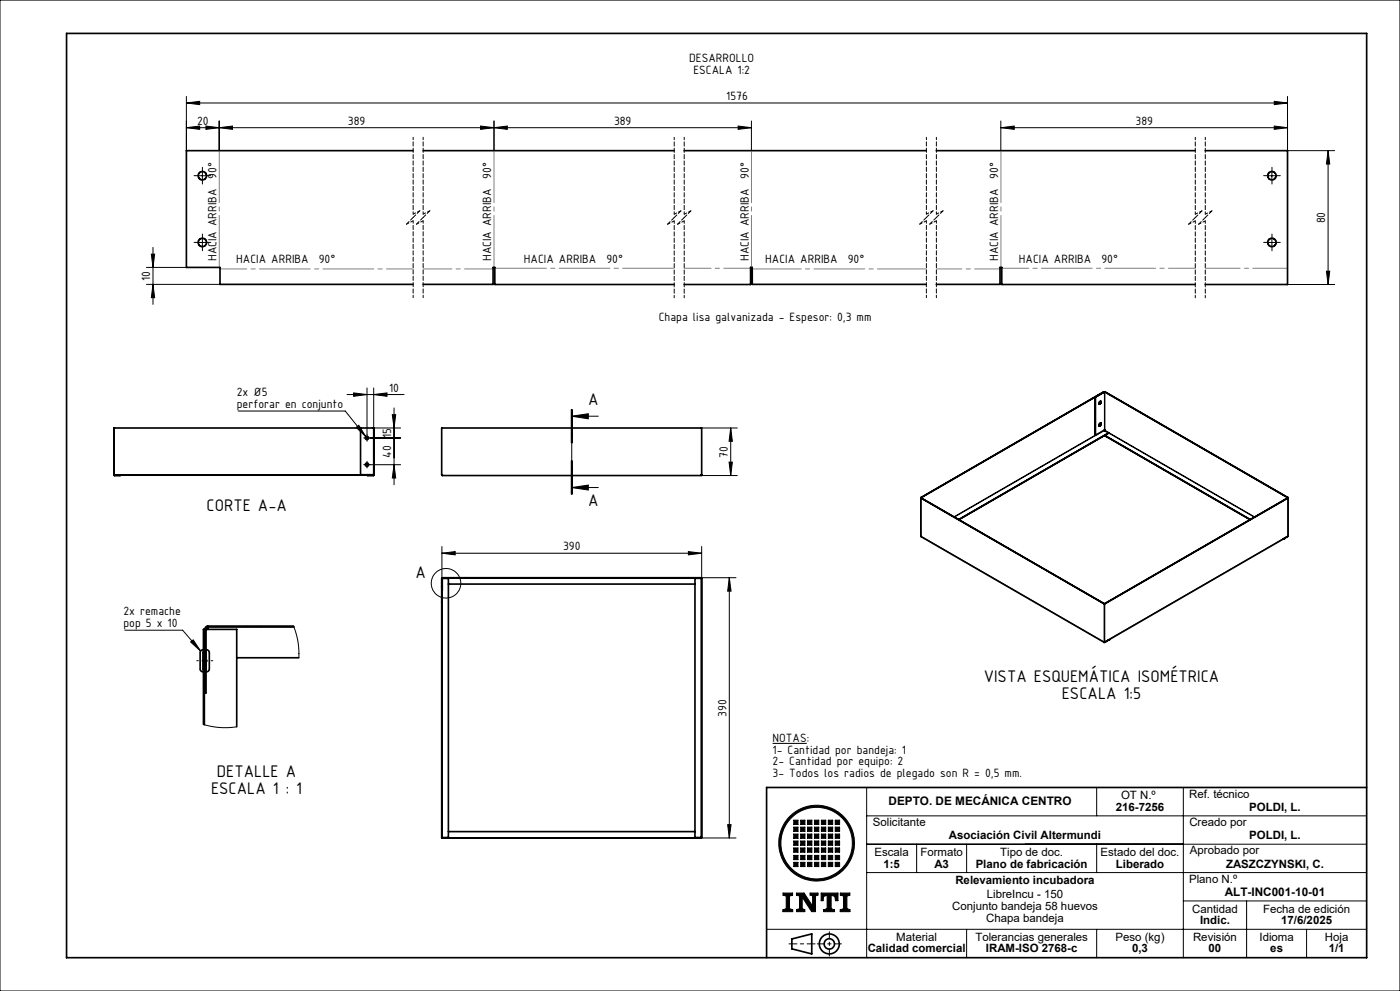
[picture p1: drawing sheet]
<svg xmlns="http://www.w3.org/2000/svg" width="420mm" height="297mm" viewBox="0 0 420 297" stroke-linecap="round" stroke-linejoin="round" font-family="sans-serif">
<g fill="none" stroke="#000" stroke-width=".3">
<path d="M0 0h420v297h-420zM55.9 38.3l4-.5v1zM55.9 38.3h169.5M55.9 30.9l4-.5v1zM55.9 28.9v16.3M55.9 30.9h330.4M61.8 37.8l4 .5-4 .5zM65.8 38.3l3.9-.5v1zM65.8 36.3v8.9M144.2 37.8l4 .5-4 .5zM148.2 38.3l4-.5v1zM148.2 36.3v8.9"/>
<path d="M221.4 37.8l4 .5-4 .5zM225.4 36.3v8.9M300.2 38.3l4.1-.5v1zM300.2 36.3v8.9M300.2 38.3h86.1M382.3 30.4l4 .5-4 .5zM382.3 37.8l4 .5-4 .5zM386.3 28.9v16.3h14.1M59.4 52.7h2.5M60.7 51.4v2.5M380.3 52.7h2.5M381.6 51.4v2.5"/>
<path d="M398.4 45.2v40.1M398.4 45.2l.5 4h-1zM45.4 76.2h1l-.5 3.9zM45.9 74.2v17M59.4 72.7h2.5M60.7 71.4v2.5M380.3 72.7h2.5M381.6 71.4v2.5M43.9 80.1h12M43.9 85.2h22.1M45.9 85.2l.5 4h-1zM386.3 85.3h14.1"/>
<path d="M397.9 81.3h1l-.5 4zM104.1 118.2h17.1M106.1 117.8l4 .4-4 .6zM110.1 116.3v14M112.1 118.2l4-.4v1zM112.1 116.3v12h8.1M71.5 123.2h32.1l6.1 7.7M106.9 128.1l.7-.6 2.1 3.4zM109.6 139.3h1M109.6 131.3h1M110.1 130.8v1M110.1 138.8v1"/>
<path d="M111.1 139.3h9.1M111.1 131.3h9.1M117.7 124.3h1l-.5 4zM118.2 122.3v23M118.2 139.3l.5 4h-1zM171.4 122.7v10M171.4 138.1v10M171.5 124.7h8M171.5 124.7l5-.7v1.5zM171.5 122.7v10M171.5 138.1v10M171.7 138.1v10z"/>
<path d="M171.7 122.7v10M210.5 128.3h10.7M218.7 138.5h1l-.5 4zM219.2 128.3v14.2M219.2 128.3l.5 4h-1zM171.5 146.1h8M171.5 146.1l5-.7v1.5zM210.4 142.5h10.8M132.6 165.8l4-.5v1zM132.6 163.8v9.6M132.6 165.8h77.9M206.5 165.3l4 .5-4 .5z"/>
<path d="M210.4 173.1h10.4M210.5 163.8v9.5M218.8 173.1v78M218.8 173.1l.5 4.1h-1zM60.5 198h1.8M60.7 197.7l.7 .7M61 197.6v.9M61 195.5h.8M61.4 197.7l-.7 .7M61.5 197.7l.7 .7M61.8 197.6v.9M62.2 197.7l-.7 .7"/>
<path d="M61 200.6h.8M260 236v51M329 236v8.5M359.2 236h-4.2v51M210.4 251.1h10.4M218.3 247.2h1l-.5 3.9zM238.1 245.8h1.3v1.3h-1.3zM238.1 247.9h1.3v1.3h-1.3zM238.1 250h1.3v1.2h-1.3zM238.1 252.1h1.3v1.2h-1.3zM238.1 254.1h1.3v1.3h-1.3zM238.1 256.4h1.3v1.2h-1.3z"/>
<path d="M238.1 258.4h1.3v1.3h-1.3zM240.2 245.8h1.3v1.3h-1.3zM240.2 247.9h1.3v1.3h-1.3zM240.2 250h1.3v1.2h-1.3zM240.2 252.1h1.3v1.2h-1.3zM240.2 254.1h1.3v1.3h-1.3zM240.2 256.4h1.3v1.2h-1.3zM240.2 258.4h1.3v1.3h-1.3zM242.3 245.8h1.3v1.3h-1.3zM242.3 247.9h1.3v1.3h-1.3zM242.3 250h1.3v1.2h-1.3zM242.3 252.1h1.3v1.2h-1.3z"/>
<path d="M242.3 254.1h1.3v1.3h-1.3zM242.3 256.4h1.3v1.2h-1.3zM242.3 258.4h1.3v1.3h-1.3zM244.3 245.8h1.3v1.3h-1.3zM244.3 247.9h1.3v1.3h-1.3zM244.3 250h1.3v1.2h-1.3zM244.3 252.1h1.3v1.2h-1.3zM244.3 254.1h1.3v1.3h-1.3zM244.3 256.4h1.3v1.2h-1.3zM244.3 258.4h1.3v1.3h-1.3zM246.4 245.8h1.3v1.3h-1.3zM246.4 247.9h1.3v1.3h-1.3z"/>
<path d="M246.4 250h1.3v1.2h-1.3zM246.4 252.1h1.3v1.2h-1.3zM246.4 254.1h1.3v1.3h-1.3zM246.4 256.4h1.3v1.2h-1.3zM246.4 258.4h1.3v1.3h-1.3zM248.5 245.8h1.3v1.3h-1.3zM248.5 247.9h1.3v1.3h-1.3zM248.5 250h1.3v1.2h-1.3zM248.5 252.1h1.3v1.2h-1.3zM248.5 254.1h1.3v1.3h-1.3zM248.5 256.4h1.3v1.2h-1.3zM248.5 258.4h1.3v1.3h-1.3z"/>
<path d="M250.6 245.8h1.3v1.3h-1.3zM250.6 247.9h1.3v1.3h-1.3zM250.6 250h1.3v1.2h-1.3zM250.6 252.1h1.3v1.2h-1.3zM250.6 254.1h1.3v1.3h-1.3zM250.6 256.4h1.3v1.2h-1.3zM250.6 258.4h1.3v1.3h-1.3zM260 253h150M260 244.5h150M275 253v8.5M290 253v8.5M329 253v8.5"/>
<path d="M230 278.5h180M234.9 267.6h2.9v.7l-.9 .2v3.8l.9 .3v.6h-2.9v-.5l1-.4v-3.8l-1-.2zM238.9 267.6h2.3l2.6 3.9v-3l-.8-.3v-.6h2.4v.6l-.7 .3v4.7h-1.2l-2.8-4.3v3.4l.7 .3v.6h-2.4v-.6l.9-.3v-3.8l-1-.2zM246.3 267.6h5.1v2.3h-.8l-.2-1.3-1.1-.3v4l1.1 .4v.5h-3.3v-.5l1-.4v-4l-1 .3-.2 1.3h-.6zM252.1 267.6h2.9v.7l-.9 .2v3.8l.9 .3v.6h-2.9v-.5l.9-.4v-3.8l-.9-.2zM260 261.5h150M290 278.5v8.5M329 278.5v8.5M355 270h55M374 270v17M392 278.5v8.5"/>
<circle cx="133.8" cy="174.8" r="4.4"/>
<circle cx="245" cy="252.7" r="10.7"/>
<circle cx="245" cy="252.7" r="11.4"/>
</g>
<g fill="none" stroke="#000" stroke-width=".5">
<path d="M20 10h390v277h-390zM60.3 195l.7-.3v6.6l-.6-.1-.4-.6v-5.1zM61.8 194.7l.7 .3 .3 .5v5.1l-.4 .6-.3 .1h-.3zM410 236h-180v51M237.6 281.4l5.9-1.5v6l-5.9-1.5z"/>
<circle cx="248.8" cy="282.9" r="2.98"/>
<circle cx="248.8" cy="282.9" r="1.55"/>
</g>
<path d="M236.7 282.9h7.8" fill="none" stroke="#000" stroke-width=".3" stroke-dasharray="6.1 1 1 1" stroke-dashoffset="3.7"/>
<path d="M248.8 279.2v7.3M245.2 282.9h7.2" fill="none" stroke="#000" stroke-width=".3" stroke-dasharray="6.1 1 1 1" stroke-dashoffset="4"/>
<g fill="#000">
<path d="M234.9 267.6v.7l1 .2v3.8l-1 .4v.5h2.9v-.6l-.9-.3v-3.8l.9-.2v-.7zM246.3 267.6v2.3h.6l.2-1.3 1-.3v4l-1 .4v.5h3.3v-.5l-1.1-.4v-4l1.1 .3 .2 1.3h.8v-2.3zM252.1 267.6v.7l.9 .2v3.8l-.9 .4v.5h2.9v-.6l-.9-.3v-3.8l.9-.2v-.7zM238.1 258.4v1.3h1.3v-1.3zM240.2 258.4v1.3h1.3v-1.3zM242.3 258.4v1.3h1.3v-1.3zM244.3 258.4v1.3h1.3v-1.3zM246.4 258.4v1.3h1.3v-1.3zM248.5 258.4v1.3h1.3v-1.3zM250.6 258.4v1.3h1.3v-1.3zM250.6 256.4v1.2h1.3v-1.2zM250.6 254.1v1.3h1.3v-1.3zM248.5 254.1v1.3h1.3v-1.3zM248.5 256.4v1.2h1.3v-1.2zM246.4 256.4v1.2h1.3v-1.2zM246.4 254.1v1.3h1.3v-1.3zM244.3 254.1v1.3h1.3v-1.3zM244.3 256.4v1.2h1.3v-1.2zM242.3 256.4v1.2h1.3v-1.2zM242.3 254.1v1.3h1.3v-1.3zM240.2 254.1v1.3h1.3v-1.3zM240.2 256.4v1.2h1.3v-1.2zM238.1 256.4v1.2h1.3v-1.2zM238.1 254.1v1.3h1.3v-1.3zM238.1 252.1v1.2h1.3v-1.2zM240.2 252.1v1.2h1.3v-1.2zM242.3 252.1v1.2h1.3v-1.2zM244.3 252.1v1.2h1.3v-1.2zM246.4 252.1v1.2h1.3v-1.2zM248.5 252.1v1.2h1.3v-1.2zM250.6 252.1v1.2h1.3v-1.2zM250.6 250v1.2h1.3v-1.2zM248.5 250v1.2h1.3v-1.2zM246.4 250v1.2h1.3v-1.2zM244.3 250v1.2h1.3v-1.2zM242.3 250v1.2h1.3v-1.2zM240.2 250v1.2h1.3v-1.2zM238.1 250v1.2h1.3v-1.2zM238.1 247.9v1.3h1.3v-1.3zM240.2 247.9v1.3h1.3v-1.3zM242.3 247.9v1.3h1.3v-1.3zM244.3 247.9v1.3h1.3v-1.3zM246.4 247.9v1.3h1.3v-1.3zM248.5 247.9v1.3h1.3v-1.3zM250.6 247.9v1.3h1.3v-1.3zM250.6 245.8v1.3h1.3v-1.3zM248.5 245.8v1.3h1.3v-1.3zM246.4 245.8v1.3h1.3v-1.3zM244.3 245.8v1.3h1.3v-1.3zM242.3 245.8v1.3h1.3v-1.3zM240.2 245.8v1.3h1.3v-1.3zM238.1 245.8v1.3h1.3v-1.3zM234.2 252.7a10.8 10.8 0 0 1 21.5 0 10.8 10.8 0 0 1-21.5 0zM233.6 252.7a11.4 11.4 0 0 0 22.8 0 11.4 11.4 0 0 0-22.8 0z" fill-rule="evenodd"/>
<path d="M238.9 267.6h2.3l2.6 3.9v-3l-.8-.3v-.6h2.4v.6l-.7 .3v4.7h-1.2l-2.8-4.3v3.4l.7 .3v.6h-2.4v-.6l.9-.3v-3.8l-1-.2z" fill-rule="evenodd"/>
</g>
<g fill="none" stroke="#000" stroke-width=".3" stroke-dasharray="15.2 1.3 1.3 1.3">
<path d="M59.5 52.6h-1.3M60.7 51.4v-1.3M60.7 53.9v1.2M62 52.6h1.2M380.3 52.6h-1.2M381.6 51.4v-1.3M381.6 53.9v1.2M382.8 52.6h1.3M59.5 72.6h-1.3M60.7 71.4v-1.3M60.7 73.9v1.2M62 72.6h1.2"/>
<path d="M380.3 72.6h-1.2M381.6 71.4v-1.3M381.6 73.9v1.2M382.8 72.6h1.3M109.6 139.2h-.5M109.6 131.2h-.5M110.1 138.7v-.5M110.1 139.7v.5M110.1 130.7v-.5M110.1 131.7v.5M110.6 139.2h.5M110.6 131.2h.5"/>
</g>
<path d="M171.5 122.7v25.4" fill="none" stroke="#000" stroke-width=".3" stroke-dasharray="6.3 1.3 1.3 1.3" stroke-dashoffset=".7"/>
<g fill="none" stroke="#000" stroke-width=".3" stroke-dasharray="1.3 .6" stroke-dashoffset=".5">
<path d="M123.9 41.1v23.1M126.9 41.1v23.1M202.3 41.1v23.1M205.3 41.1v23.1M277.9 41.1v23.1M280.9 41.1v23.1M358.6 41.1v23.1M361.6 41.1v23.1M121.9 67.2l2-1M123.9 64.2l2-1M123.9 66.2v23M124.9 67.2l2-1"/>
<path d="M126.9 64.2l2-1M126.9 66.2v23M200.3 67.2l2-1M202.3 64.2l2-1M202.3 66.2v23.1M203.3 67.2l2-1M205.3 64.2l2-1M205.3 66.2v23.1M275.9 67.2l2-1M277.9 64.2l2-1M277.9 66.2v23M278.9 67.2l2-1"/>
<path d="M280.9 64.2l2-1M280.9 66.2v23M356.6 67.2l2-1M358.6 64.2l2-1M358.6 66.2v23.1M359.6 67.2l2-1M361.6 64.2l2-1M361.6 66.2v23.1"/>
</g>
<g fill="none" stroke="#000" stroke-width=".3" stroke-dasharray="1.3 .6" stroke-dashoffset=".2">
<path d="M123.9 65.2l-2 2M125.9 63.2l-2 2M126.9 65.2l-2 2M128.9 63.2l-2 2M202.3 65.2l-2 2M204.3 63.2l-2 2M205.3 65.2l-2 2M207.3 63.2l-2 2M277.9 65.2l-2 2M279.9 63.2l-2 2M280.9 65.2l-2 2M282.9 63.2l-2 2"/>
<path d="M358.6 65.2l-2 2M360.6 63.2l-2 2M361.6 65.2l-2 2M363.6 63.2l-2 2"/>
</g>
<path d="M300.3 45.1v35M65.8 80.1v-35M148.2 80.1v-35M225.4 80.1v-35" fill="none" stroke="#808080" stroke-width=".3" stroke-dasharray="15.2 1.3 1.3 1.3" stroke-dashoffset="-.4"/>
<path d="M123.9 80.6h-57.9M225.2 80.4h-19.9M358.6 80.4h-58.1" fill="none" stroke="#808080" stroke-width=".3" stroke-dasharray="15.2 1.3 1.3 1.3" stroke-dashoffset="7.2"/>
<path d="M202.3 80.4h-53.8" fill="none" stroke="#808080" stroke-width=".3" stroke-dasharray="15.2 1.3 1.3 1.3" stroke-dashoffset="-.2"/>
<path d="M147.9 80.6h-21" fill="none" stroke="#808080" stroke-width=".3" stroke-dasharray="15.2 1.3 1.3 1.3" stroke-dashoffset="6.6"/>
<path d="M277.9 80.6h-52.2" fill="none" stroke="#808080" stroke-width=".3" stroke-dasharray="15.2 1.3 1.3 1.3" stroke-dashoffset=".6"/>
<path d="M300 80.6h-19.1" fill="none" stroke="#808080" stroke-width=".3" stroke-dasharray="15.2 1.3 1.3 1.3" stroke-dashoffset="7.6"/>
<path d="M386.3 80.4h-24.7" fill="none" stroke="#808080" stroke-width=".3" stroke-dasharray="15.2 1.3 1.3 1.3" stroke-dashoffset="4.8"/>
<path d="M61 195.5h.8v5.1h-.8z" fill="none" stroke="#000" stroke-width=".4"/>
<g fill="#000">
<path d="M106.9 128.1l.7-.6 2.1 3.4z"/>
<path d="M55.9 38.3l4-.5v1zM61.8 37.8l4 .5-4 .5zM65.8 38.3l3.9-.5v1zM144.2 37.8l4 .5-4 .5z"/>
<path d="M148.2 38.3l4-.5v1zM221.4 37.8l4 .5-4 .5z"/>
<path d="M382.3 30.4l4 .5-4 .5zM55.9 30.9l4-.5v1zM382.3 37.8l4 .5-4 .5zM300.2 38.3l4.1-.5v1zM112.1 118.2l4-.4v1zM106.1 117.8l4 .4-4 .6z"/>
<path d="M171.5 124.7l5-.7v1.5zM171.5 146.1l5-.7v1.5z"/>
<path d="M219.2 128.3l.5 4h-1zM218.7 138.5h1l-.5 4zM218.8 173.1l.5 4.1h-1zM218.3 247.2h1l-.5 3.9zM398.4 45.2l.5 4h-1zM397.9 81.3h1l-.5 4zM45.4 76.2h1l-.5 3.9zM45.9 85.2l.5 4h-1zM117.7 124.3h1l-.5 4zM118 131a.33 .33 0 0 0 0 .5 .33 .33 0 0 0 .5-.1 .33 .33 0 0 0-.3-.5v.4v-.4zM117.9 131.1l.1 .4 .2 .1v-.3v.3a.33 .33 0 0 0 .3-.5 .33 .33 0 0 0-.6 0zM118.2 139.3l.5 4h-1z"/>
<path d="M132.6 165.8l4-.5v1zM206.5 165.3l4 .5-4 .5z"/>
</g>
<path d="M61 195.5h.8v5.1h-.8z" fill-rule="evenodd" fill="#fff"/>
<g fill="none" stroke="#000" stroke-width=".3">
<path d="M331.3 117.4v11.5M331.5 117.5v11.4M331.5 117.4v.1M34.2 131.8v.1M112.2 130.2l-.1 .1M112.2 134.7l-.1 .1M328.6 130.4l-42.4 24.5M331.3 129l-45 26M331.5 129l44.9 25.9M332.6 129.8l43.7 25.2M34.2 140.8v.1M276.3 149.1v11.6"/>
<path d="M276.3 149.2v.1M386.4 149.1v11.6l-55 31.7v-11.5M132.7 174.7h-.1M134.2 173.1l-.1 .1M276.3 160.7l55 31.8M386.3 160.8h.1M37.5 188.9h17.3l5.4 6.2M57.2 192.4l.8-.6 2.2 3.3zM61.3 191.2l-.3 .3M61.8 190.7l-.3 .3M64.9 187.6l-.3 .3M73.8 187.6l-.2 .3"/>
<path d="M78.4 187.6l-.4 .3M87.3 187.6l-.3 .3M88.1 187.6l1.3 4.7 .2 4.8M331.3 180.9l-.1 11.5M331.3 192.4v.1M331.4 180.9h.1M61 217.1l2.5 .6 2.5 .3 2.5 .1 2.5-.3M61.3 213.6l-.3 .3M61.3 204.6l-.3 .4M61.8 204.1l-.3 .4M231.8 222.8h10.2"/>
</g>
<path d="M59 198h4.8" fill="none" stroke="#000" stroke-width=".3" stroke-dasharray="15.2 1.3 1.3 1.3" stroke-dashoffset="14.7"/>
<path d="M57.2 192.4l.8-.6 2.2 3.3z" fill="#000"/>
<g fill="none" stroke="#000" stroke-width=".5">
<path d="M123.9 45.2h-68v34.9h10.1v5.1h57.9M126.9 45.2h75.3M205.2 45.2h72.7M280.9 45.2h77.7M361.6 45.2h24.7v40.1h-24.7M126.9 85.2h21v-5.1h.5v5.2h53.8M277.9 85.2h-52.2v-5.1h-.5v5.2h-20M280.9 85.2h19.1v-5.1h.5v5.2h58.1M328.6 119h.1M328.6 119v11.5M331.2 117.4l-54.9 31.8M331.2 117.4l-54.9 31.9"/>
<path d="M331.2 117.4v.1M331.5 117.5l54.9 31.7-55 31.7M331.5 117.5l-2.9 1.5M331.5 117.4l54.9 31.8-55 31.7M331.5 117.4l-2.9 1.6M34.2 128.3h.1M34.2 128.3v14M34.2 128.3h77.9M108.2 128.3v14h3.8M112.1 128.3l.1 14-.2 .2-1.7-.1M112.1 128.3l-.1 14.1M329.8 126.9l.3-.1a.45 .45 0 0 1 .1 .6 .45 .45 0 0 1-.6 .2z"/>
<path d="M329.8 120.4l.3-.1a.45 .45 0 0 1 .1 .6 .45 .45 0 0 1-.6 .1zM330.2 120.3a.63 .63 0 0 1-.5 .8M330.2 126.8a.63 .63 0 0 1-.5 .8M330.2 126.8l.1 .2zM330.2 120.3l.1 .2zM330.3 127l-.1 .3-.5 .3M330.3 120.5l-.6 .6M330.3 120.5l-.1 .3-.5 .3M330.3 127l-.1 .3-.5 .4M331.3 128.9l1.3 .8M331.4 130.5l43.6 25.2M331.4 130.5l43.7 25.2"/>
<path d="M331.4 129.1v-.2l-2.8 1.6M332.6 129.7l-45 26M332.6 129.7v.1M332.6 129.8l-44.9 25.9M34.2 142.3l.1 .2 1.8-.1M34.2 142.3l.1 .1M34.3 142.4h77.7M34.3 142.4h.1M112 142.3v.1M112 142.4h.1M112 142.3h.1M132.5 142.3v-14h78v14"/>
<path d="M132.5 142.3h.2M132.5 142.3l.2 .1M132.6 142.3l.1 .1M132.7 142.3v.2h77.7v-.2M210.4 142.3v.1M210.5 142.3h-.1M210.5 142.3l-.1 .1M276.3 149.2v11.6l55 31.7M276.3 149.3l55.1 31.6M386.4 149.2v11.4M132.5 174.7v1M132.5 175.7h.2"/>
<path d="M132.5 174.7h.2M132.6 173.4h.1M132.6 173.4l-.1 1.3M132.6 173.3v77.7M132.7 174.7v1M132.7 173.3v1.4M132.7 175.7l-.1 1.5M132.7 173.4h1.8v77.6h-1.8M132.8 173.2l-.1 .1M132.8 173.1l-.2 .2M132.8 173.2v.1M132.8 173.1h77.6"/>
<path d="M132.8 173.3v.1M134.5 175h74M139.5 173.1v.1M210.4 173.1v78h-77.8l-.1-75.4M210.4 173.2v.1M210.4 173.3h.1M210.4 173.3h-1.9v77.7h1.9M210.4 173.3v77.7M385 161.5h.1M386.3 160.8l-1.3 .7M386.3 160.8l-54.9 31.7M386.4 160.7l-.1 .1"/>
<path d="M386.4 160.6v.1M61 195.5v5.1M61 195.5h.3M61.3 195.5v5.1M61.3 188.6h.2M61.3 188.6v6.9M61.3 188.6h-.3v6.9M61.5 195.5v5.1M61.5 195.5h.3M61.8 195.5v5.1M61.8 188.6h9.2v29.2M62.3 187.9l-.5 .6v7"/>
<path d="M62.3 187.9v.7M62.3 187.9h25.9M71 197.1h18.6M88.1 187.6h-25.8a.78 .78 0 0 0-.8 .9v7M132.5 180.4h.1M331.2 180.9h.2M331.3 192.4h.1M331.3 192.5h.1M331.4 192.4h.1M332.6 191.8l-1.3 .6M332.6 191.8h.1M61 200.6h.3"/>
<path d="M61 200.6v16.5M61.3 200.6v16.6M61.5 200.6h.3M61.5 200.6v7h.3v-7M132.6 251l.1 .1M132.6 251h.1M132.7 251v.1M132.7 251.1h77.7M134.5 249.2h74M210.4 251h.1M210.4 251v.1"/>
<circle cx="60.7" cy="52.7" r="1.24"/>
<circle cx="381.6" cy="52.7" r="1.25"/>
<circle cx="60.7" cy="72.7" r="1.25"/>
<circle cx="381.6" cy="72.7" r="1.26"/>
<circle cx="110.1" cy="139.3" r=".5"/>
<circle cx="110.1" cy="131.3" r=".49"/>
</g>
<g font-size="5.4">
<text x="176.4" y="121.4">A</text>
<text x="62" y="153.1">CORTE A-A</text>
<text x="176.4" y="151.6">A</text>
<text x="124.6" y="173.3">A</text>
<text x="295.1" y="204.5">VISTA ESQUEMÁTICA ISOMÉTRICA</text>
<text x="318.5" y="209.4">ESCALA 1:5</text>
<text x="65.1" y="233">DETALLE A</text>
<text x="63.3" y="237.8">ESCALA 1 : 1</text>
</g>
<g font-size="3.9">
<text x="206.8" y="18.6">DESARROLLO</text>
<text x="208" y="22.1">ESCALA 1:2</text>
<text x="217.9" y="30">1576</text>
<text x="59.1" y="37.4">20</text>
<text x="104.4" y="37.4">389</text>
<text x="184.2" y="37.4">389</text>
<text x="340.7" y="37.4">389</text>
<text x="64.9" y="53.5" transform="rotate(-90 64.9 53.5)">90°</text>
<text x="147.4" y="53.5" transform="rotate(-90 147.4 53.5)">90°</text>
<text x="224.6" y="53.5" transform="rotate(-90 224.6 53.5)">90°</text>
<text x="299.4" y="53.5" transform="rotate(-90 299.4 53.5)">90°</text>
<text x="397.5" y="67" transform="rotate(-90 397.5 67)">80</text>
<text x="64.9" y="78.3" transform="rotate(-90 64.9 78.3)">HACIA ARRIBA</text>
<text x="70.9" y="78.7">HACIA ARRIBA</text>
<text x="95.6" y="78.7">90°</text>
<text x="147.4" y="78.3" transform="rotate(-90 147.4 78.3)">HACIA ARRIBA</text>
<text x="157.2" y="78.7">HACIA ARRIBA</text>
<text x="181.9" y="78.7">90°</text>
<text x="224.6" y="78.3" transform="rotate(-90 224.6 78.3)">HACIA ARRIBA</text>
<text x="229.6" y="78.8">HACIA ARRIBA</text>
<text x="254.3" y="78.8">90°</text>
<text x="299.4" y="78.3" transform="rotate(-90 299.4 78.3)">HACIA ARRIBA</text>
<text x="305.7" y="78.8">HACIA ARRIBA</text>
<text x="330.4" y="78.8">90°</text>
<text x="45" y="84.2" transform="rotate(-90 45 84.2)">10</text>
<text x="197.6" y="96.1">Chapa lisa galvanizada - Espesor: 0,3 mm</text>
<text x="71" y="118.8">2x Ø5</text>
<text x="116.7" y="117.4">10</text>
<text x="71" y="122.3">perforar en conjunto</text>
<text x="117.3" y="131.2" transform="rotate(-90 117.3 131.2)">15</text>
<text x="117.3" y="137.1" transform="rotate(-90 117.3 137.1)">40</text>
<text x="218.3" y="137.1" transform="rotate(-90 218.3 137.1)">70</text>
<text x="168.9" y="164.9">390</text>
<text x="37" y="184.4">2x remache</text>
<text x="37" y="187.9">pop 5 x 10</text>
<text x="217.9" y="214.8" transform="rotate(-90 217.9 214.8)">390</text>
<text x="231.8" y="222.3">NOTAS:</text>
<text x="231.8" y="225.8">1- Cantidad por bandeja: 1</text>
<text x="231.8" y="229.3">2- Cantidad por equipo: 2</text>
<text x="231.8" y="232.8">3- Todos los radios de plegado son R = 0,5 mm.</text>
</g>
<g font-size="3.5">
<text x="266.6" y="241.2">DEPTO. DE MECÁNICA CENTRO</text>
<text x="367.4" y="268.5">ALT-INC001-10-01</text>
</g>
<g font-size="3.4">
<text x="336.3" y="239.5">OT N.º</text>
<text x="356.7" y="239.1">Ref. técnico</text>
<text x="334.8" y="243">216-7256</text>
<text x="374.8" y="243">POLDI, L.</text>
<text x="261.9" y="247.5">Solicitante</text>
<text x="284.7" y="251.6">Asociación Civil Altermundi</text>
<text x="356.8" y="247.5">Creado por</text>
<text x="374.8" y="251.6">POLDI, L.</text>
<text x="262.4" y="256.5">Escala</text>
<text x="276.1" y="256.5">Formato</text>
<text x="300" y="256.5">Tipo de doc.</text>
<text x="330.2" y="256.5">Estado del doc.</text>
<text x="357" y="256">Aprobado por</text>
<text x="265" y="260">1:5</text>
<text x="280.3" y="260">A3</text>
<text x="292.7" y="260">Plano de fabricación</text>
<text x="334.8" y="260">Liberado</text>
<text x="367.8" y="260">ZASZCZYNSKI, C.</text>
<text x="286.6" y="265.1">Relevamiento incubadora</text>
<text x="296.1" y="269.3">LibreIncu - 150</text>
<text x="356.7" y="264.5">Plano N.º</text>
<text x="285.6" y="272.8">Conjunto bandeja 58 huevos</text>
<text x="357.6" y="273.5">Cantidad</text>
<text x="378.9" y="273.5">Fecha de edición</text>
<text x="268.9" y="282">Material</text>
<text x="292.6" y="282">Tolerancias generales</text>
<text x="295.9" y="276.3">Chapa bandeja</text>
<text x="334.7" y="282">Peso (kg)</text>
<text x="357.9" y="282">Revisión</text>
<text x="360" y="277">Indic.</text>
<text x="377.8" y="282">Idioma</text>
<text x="384.4" y="277">17/6/2025</text>
<text x="397.5" y="282">Hoja</text>
<text x="260.3" y="285.5">Calidad comercial</text>
<text x="295.8" y="285.5">IRAM-ISO 2768-c</text>
<text x="339.6" y="285.5">0,3</text>
<text x="362.6" y="285.5">00</text>
<text x="381.1" y="285.5">es</text>
<text x="398.6" y="285.5">1/1</text>
</g>
</svg>
